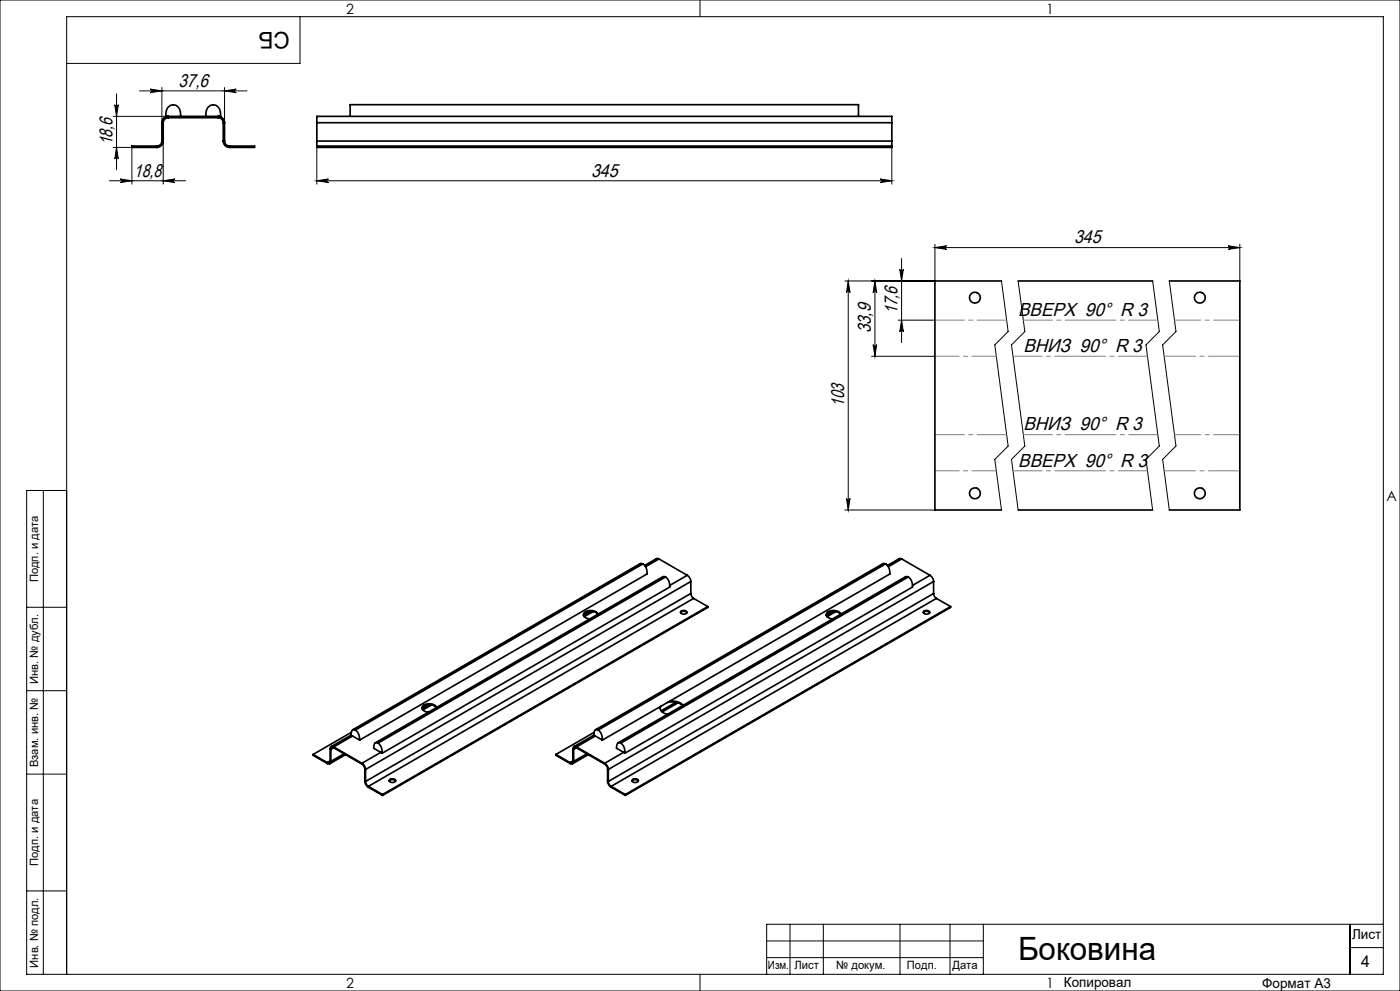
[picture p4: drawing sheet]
<svg xmlns="http://www.w3.org/2000/svg" width="420mm" height="297mm" viewBox="0 0 420 297" stroke-linecap="round" stroke-linejoin="round" font-family="sans-serif">
<g fill="none" stroke="#000" stroke-width=".3">
<path d="M0 0h420v297h-420zM90 5v14h-70M210 0v5M34 34.9h15.7M34.4 31.4a.54 .54 0 0 0 .6 .5 .54 .54 0 0 0 .5-.5l-.5 3.5zM35 28.1v22.8M41.8 27.2h32.3M45.1 26.7l3.5 .5-3.5 .6a.54 .54 0 0 0 .5-.6 .54 .54 0 0 0-.5-.5zM48.6 26.2v10.6M67.4 26.2v10.6M67.4 27.2l3.5-.5a.54 .54 0 0 0-.5 .5 .54 .54 0 0 0 .5 .6zM32.8 54.2h22.9"/>
<path d="M34 44.2h5.6M35 44.2l.5 3.5a.54 .54 0 0 0-.5-.5 .54 .54 0 0 0-.6 .5zM36.1 53.6l3.5 .6-3.5 .5a.54 .54 0 0 0 .5-.5 .54 .54 0 0 0-.5-.6zM39.6 43.8v11.4M49 54.2l3.5-.6a.54 .54 0 0 0-.5 .6 .54 .54 0 0 0 .5 .5zM49 42.3v12.9M95 54.2l3.5-.6a.54 .54 0 0 0-.5 .6 .54 .54 0 0 0 .5 .5zM95 44.2v11M95 54.2h172.5M264 53.6l3.5 .6-3.5 .5a.54 .54 0 0 0 .6-.5 .54 .54 0 0 0-.6-.6zM267.5 44.2v11M270.5 77.5v25.2"/>
<path d="M280.5 73.2v11h-27M280.5 74.2h91.4M280.5 74.2l3.5-.5a.54 .54 0 0 0-.5 .5 .54 .54 0 0 0 .5 .5zM368.4 73.7l3.5 .5-3.5 .5a.54 .54 0 0 0 .6-.5 .54 .54 0 0 0-.6-.5zM371.9 73.2v11M254.5 84.2l.5 3.5a.54 .54 0 0 0-.5-.5 .54 .54 0 0 0-.6 .5zM254.5 84.2v68.6M262.5 84.2v22.6M262.5 84.2l.5 3.5a.54 .54 0 0 0-.5-.5 .54 .54 0 0 0-.6 .5zM269.5 96h11M269.9 80.7a.54 .54 0 0 0 .6 .5 .54 .54 0 0 0 .5-.5l-.5 3.5zM270.5 96l.5 3.5a.54 .54 0 0 0-.5-.6 .54 .54 0 0 0-.6 .6z"/>
<path d="M300.4 84.2l2 15.2-4 4 4 30.3-4 4 2 15.1M305.4 84.2l2 15.2-4 4 4 30.3-4 4 2 15.1M345.8 84.2l2 15.2-4 4 4 30.3-4 4 2 15.1M350.8 84.2l2 15.2-4 4 4 30.3-4 4 2 15.1M261.5 106.8h19M261.9 103.3a.54 .54 0 0 0 .6 .5 .54 .54 0 0 0 .5-.5l-.5 3.5zM13 147v145M20 147h-12v145h407v-287h-395v287M253.5 152.8h27M253.9 149.3a.54 .54 0 0 0 .6 .6 .54 .54 0 0 0 .5-.6l-.5 3.5zM8 182h12M8 207h12"/>
<path d="M8 232h12M8 267h12M237 277v15M247 277v15M270 277v15M285 277v15M295 277v15M405 277v15M415 277h-185v15M210 292v5M230 287h65M230 282h65"/>
<path d="M405 284h10"/>
</g>
<path d="M302 96h-21.5M302 130.3h-21.5" fill="none" stroke="#808080" stroke-width=".3" stroke-dasharray="15.2 1.3 1.3 1.3" stroke-dashoffset="6.4"/>
<path d="M298.9 106.8h-18.4M298.9 141.1h-18.4" fill="none" stroke="#808080" stroke-width=".3" stroke-dasharray="15.2 1.3 1.3 1.3" stroke-dashoffset="7.9"/>
<path d="M347.3 96h-40.3M344.2 106.8h-40.3M347.3 130.3h-40.3M344.2 141.1h-40.3" fill="none" stroke="#808080" stroke-width=".3" stroke-dasharray="15.2 1.3 1.3 1.3" stroke-dashoffset="6.5"/>
<path d="M371.9 96h-19.6M371.9 130.3h-19.6" fill="none" stroke="#808080" stroke-width=".3" stroke-dasharray="15.2 1.3 1.3 1.3" stroke-dashoffset="7.3"/>
<path d="M371.9 106.8h-22.7M371.9 141.1h-22.7" fill="none" stroke="#808080" stroke-width=".3" stroke-dasharray="15.2 1.3 1.3 1.3" stroke-dashoffset="5.8"/>
<g fill="#000">
<path d="M34.4 31.4a.54 .54 0 0 0 .6 .5 .54 .54 0 0 0 .5-.5l-.5 3.5zM35 44.2l.5 3.5a.54 .54 0 0 0-.5-.5 .54 .54 0 0 0-.6 .5z"/>
<path d="M45.1 26.7l3.5 .5-3.5 .6a.54 .54 0 0 0 .5-.6 .54 .54 0 0 0-.5-.5zM67.4 27.2l3.5-.5a.54 .54 0 0 0-.5 .5 .54 .54 0 0 0 .5 .6z"/>
<path d="M36.1 53.6l3.5 .6-3.5 .5a.54 .54 0 0 0 .5-.5 .54 .54 0 0 0-.5-.6zM49 54.2l3.5-.6a.54 .54 0 0 0-.5 .6 .54 .54 0 0 0 .5 .5z"/>
<path d="M264 53.6l3.5 .6-3.5 .5a.54 .54 0 0 0 .6-.5 .54 .54 0 0 0-.6-.6zM95 54.2l3.5-.6a.54 .54 0 0 0-.5 .6 .54 .54 0 0 0 .5 .5z"/>
<path d="M280.5 74.2l3.5-.5a.54 .54 0 0 0-.5 .5 .54 .54 0 0 0 .5 .5zM368.4 73.7l3.5 .5-3.5 .5a.54 .54 0 0 0 .6-.5 .54 .54 0 0 0-.6-.5z"/>
<path d="M269.9 80.7a.54 .54 0 0 0 .6 .5 .54 .54 0 0 0 .5-.5l-.5 3.5zM270.5 96l.5 3.5a.54 .54 0 0 0-.5-.6 .54 .54 0 0 0-.6 .6zM262.5 84.2l.5 3.5a.54 .54 0 0 0-.5-.5 .54 .54 0 0 0-.6 .5zM261.9 103.3a.54 .54 0 0 0 .6 .5 .54 .54 0 0 0 .5-.5l-.5 3.5zM254.5 84.2l.5 3.5a.54 .54 0 0 0-.5-.5 .54 .54 0 0 0-.6 .5zM253.9 149.3a.54 .54 0 0 0 .6 .6 .54 .54 0 0 0 .5-.6l-.5 3.5z"/>
</g>
<g fill="none" stroke="#000" stroke-width=".5">
<path d="M48.6 36.8h.4M48.6 36.8v5.5M49 36.8v5.5M50.5 35.3a1.5 1.5 0 0 0-1.5 1.5M50.5 35.3v-.4a1.9 1.9 0 0 0-1.9 1.9M50.5 35.3h15M54.2 34.9a2.84 2.84 0 0 0-2.2-3.5 2.37 2.37 0 0 0-2.2 2.3l-.1 1.2h16.5a2.84 2.84 0 0 0-2.2-3.5 2.37 2.37 0 0 0-2.2 2.3l-.1 1.2M65.5 35.3v-.4a1.9 1.9 0 0 1 1.9 1.9M65.5 35.3a1.5 1.5 0 0 1 1.5 1.5M67 36.8h.4M67 36.8v5.5M67.4 36.8v5.5"/>
<path d="M95 36.8v-1.9h172.5v1.9M95 36.8h172.5M95 36.8v5.5M105 34.9v-3.5h152.5v3.5M267.5 36.8v5.5M47.1 43.8v.4M47.1 43.8h-7.5v.4h7.5M48.6 42.3a1.5 1.5 0 0 1-1.5 1.5M48.6 42.3h.4M49 42.3a1.9 1.9 0 0 1-1.9 1.9M67 42.3a1.9 1.9 0 0 0 1.9 1.9M67 42.3h.4"/>
<path d="M67.4 42.3a1.5 1.5 0 0 0 1.5 1.5M68.9 43.8v.4M68.9 43.8h7.5v.4h-7.5M95 42.3v1.5M95 42.3h172.5M95 43.8v.4h172.5v-.4M95 43.8h172.5M267.5 42.3v1.5M300.4 84.2h-19.9v68.6h19.9M305.4 84.2h40.4M350.8 84.2h21.1v68.6h-21.1M305.4 152.8h40.4"/>
<path d="M192.1 168.9l-86.3 49.8M192.1 168.9l.8 .1M192.9 169a3.2 3.2 0 0 1 1.2 3l-86.2 49.8M192.9 169l-86.3 49.8M197.7 167.5l-.8-.1-3.5 2.1M197.7 167.5l8.5 4.9M197.7 167.5l-4 2.3M198.9 172.8l-86.3 49.8M198.9 172.9h.8M199.7 172.9a3.2 3.2 0 0 1 1.2 3l-86.2 49.8M199.7 172.9l-86.3 49.8M206.2 172.4a2.38 2.38 0 0 1 1 1.9"/>
<path d="M206.2 172.4l-5.3 3.1M207.2 177.9l.3 .8 .6 .6M207.2 174.3l-97.5 56.3M207.2 177.9l-97.5 56.3M207.2 174.3v3.6M208.1 179.3l-97.6 56.4M208.1 179.3l4.2 2.5M264.9 168.9l-86.3 49.8M264.9 168.9l.8 .1M265.7 169a3.2 3.2 0 0 1 1.3 3l-86.3 49.8M265.7 169l-86.3 49.8M270.5 167.5l-.7-.1-3.6 2.1"/>
<path d="M270.5 167.5l8.5 4.9M270.5 167.5l-4 2.3M271.7 172.8l-86.3 49.8M271.7 172.9h.8M272.5 172.9a3.2 3.2 0 0 1 1.3 3l-86.3 49.8M272.5 172.9l-86.3 49.8M279 172.4a2.38 2.38 0 0 1 1.1 1.9M279 172.4l-5.3 3.1M280.1 177.9l.2 .8 .6 .6M280.1 174.3l-97.6 56.3M280.1 177.9l-97.6 56.3M280.1 174.3v3.6"/>
<path d="M280.9 179.3l-97.6 56.4M280.9 179.3l4.3 2.5M177.2 183.2l-2.1 1.2M177.9 183.3l-2.6 1.5M179.3 184.1a2.78 2.78 0 0 0-4.3 .3M179.4 184.1a2.74 2.74 0 0 0-4.3-.2 1.47 1.47 0 0 0 1.9 1.6M204.2 183.6a1.26 1.26 0 0 1 1.9 0M204.2 183.3a1.01 1.01 0 0 1 1.1-.4 1.01 1.01 0 0 1 .7 .8 1.01 1.01 0 0 1-1 .4 1.01 1.01 0 0 1-.8-.8zM212.3 181.8l-97.5 56.3M212.3 181.8v.3l-97.5 56.3M250 183.2l-2.1 1.2M250.8 183.3l-2.7 1.5"/>
<path d="M252.2 184.1a2.78 2.78 0 0 0-4.3 .3M252.2 184.1a2.74 2.74 0 0 0-4.3-.2 1.47 1.47 0 0 0 1.9 1.6M277 183.6a1.26 1.26 0 0 1 1.9 0M277.1 183.3a1.01 1.01 0 0 1 1-.4 1.01 1.01 0 0 1 .8 .8 1.01 1.01 0 0 1-1.1 .4 1.01 1.01 0 0 1-.7-.8zM285.2 181.8l-97.6 56.3M285.2 181.8v.3l-97.6 56.3M105.4 219.5l-11.5 6.6M106.6 218.8a3.2 3.2 0 0 1 1.3 3M106.6 218.8l-.5-.2a1.31 1.31 0 0 0-.8 1.7l2.6 1.5M128.7 211.2l-2.1 1.2M129.5 211.2l-2.7 1.6M130.9 212.1a2.78 2.78 0 0 0-4.3 .2"/>
<path d="M131 212a2.74 2.74 0 0 0-4.3-.1 1.47 1.47 0 0 0 1.8 1.5M178.2 219.5l-11.4 6.6M179.4 218.8a3.2 3.2 0 0 1 1.3 3M179.4 218.8l-.5-.2a1.31 1.31 0 0 0-.7 1.7M198.1 211.8a2.07 2.07 0 0 0 2.1 2.3M198.3 211.7l-.3 .6M200.3 210.5a5.2 5.2 0 0 1 4.5 1M200.9 210.1a4.7 4.7 0 0 1 4 1.3M202.8 210.5l-4.5 2.5M203.4 210.6l-4.7 2.8M93.9 226.1l4.3 2.5M93.9 226.1v.3l4.3 2.4"/>
<path d="M98.2 228.6v.2M99 228.1a.52 .52 0 0 1-.2 .5 .52 .52 0 0 1-.6 0M99 224.5l.3 .1M99 228.1l.3 .1M99 224.5v3.6M99 228.1l-.8 .5M99.3 228.2a.66 .66 0 0 1-.4 .7 .66 .66 0 0 1-.7-.1M99.3 224.6v3.6M100.1 223.8a.65 .65 0 0 0-.8 0 .65 .65 0 0 0-.3 .7M100.1 224.1a.52 .52 0 0 0-.6 0 .52 .52 0 0 0-.2 .5M100.1 223.8l8.5 4.9M100.1 224.1l8.5 4.9"/>
<path d="M100.1 223.8v.3M100.1 224.1l-.8 .5M103.2 225.9l-3.9 2.3M103.7 226.2l-4.8 2.7M105.3 220.3l-6 3.5M105.8 220.6l-5.7 3.2M108.6 228.7a2.38 2.38 0 0 1 1.1 1.9M108.6 229l.6 .6 .2 .9M108.6 228.7v.3M109.4 234.1a2.38 2.38 0 0 0 1.1 1.8M109.4 230.5l.3 .1M109.4 234.1l.3 .1"/>
<path d="M109.4 230.5v3.6M109.7 234.2l.2 .8 .6 .7M109.7 230.6v3.6M110.5 235.7l4.3 2.4M110.5 235.9l4.3 2.5M110.5 235.7v.2M113.4 222.7a3.2 3.2 0 0 1 1.3 3M113.4 222.7l-.5-.1a1.31 1.31 0 0 0-.8 1.7l2.6 1.4M114.2 225.5l-5.6 3.2M114.8 238.1v.3M116.8 234.1a1.26 1.26 0 0 1 1.9 0M116.8 233.7a1.01 1.01 0 0 1 1.1-.4 1.01 1.01 0 0 1 .7 .9 1.01 1.01 0 0 1-1 .4 1.01 1.01 0 0 1-.8-.9z"/>
<path d="M166.8 226.1l4.2 2.5M166.8 226.1v.3l4.2 2.4M171 228.6v.2M171.9 228.1a.52 .52 0 0 1-.3 .5 .52 .52 0 0 1-.6 0M171.9 224.5l.2 .1M171.9 228.1l.2 .1M171.9 224.5v3.6M171.9 228.1l-.9 .5M172.1 228.2a.66 .66 0 0 1-.3 .7 .66 .66 0 0 1-.8-.1M172.1 224.6v3.6M172.9 224.1a.52 .52 0 0 0-.6 0 .52 .52 0 0 0-.2 .5M172.9 223.8a.65 .65 0 0 0-.7 0 .65 .65 0 0 0-.3 .7"/>
<path d="M172.9 223.8l8.5 4.9M172.9 224.1l8.5 4.9M172.9 223.8v.3M172.9 224.1l-.8 .5M176 225.9l-3.9 2.3M176.5 226.2l-4.7 2.7M178.2 220.3l2.5 1.5M178.2 220.3l-6 3.5M178.6 220.6l-5.7 3.2M181.4 228.7a2.38 2.38 0 0 1 1.1 1.9M181.4 229l.6 .6 .3 .9M181.4 228.7v.3"/>
<path d="M182.3 234.1a2.38 2.38 0 0 0 1 1.8M182.3 230.5l.2 .1M182.3 234.1l.2 .1M182.3 230.5v3.6M182.5 234.2l.2 .8 .6 .7M182.5 230.6v3.6M183.3 235.7l4.3 2.4M183.3 235.9l4.3 2.5M183.3 235.7v.2M186.2 222.7a3.2 3.2 0 0 1 1.3 3M186.2 222.7l-.5-.1a1.31 1.31 0 0 0-.7 1.7l2.5 1.4M187.1 225.5l-5.7 3.2"/>
<path d="M187.6 238.1v.3M189.6 234.1a1.26 1.26 0 0 1 1.9 0M189.7 233.7a1.01 1.01 0 0 1 1-.4 1.01 1.01 0 0 1 .8 .9 1.01 1.01 0 0 1-1.1 .4 1.01 1.01 0 0 1-.7-.9z"/>
<circle cx="292.5" cy="89.2" r="1.63"/>
<circle cx="359.9" cy="89.2" r="1.63"/>
<circle cx="292.5" cy="147.8" r="1.63"/>
<circle cx="359.9" cy="147.8" r="1.63"/>
</g>
<text font-size="9.6" x="305.4" y="287.8">Боковина</text>
<text font-size="6.9" x="86.9" y="9.4" transform="rotate(-180 86.9 9.4)">СБ</text>
<g font-size="5.6">
<text x="53.5" y="26">37,6</text>
<text x="33.7" y="43.6" transform="rotate(-90 33.7 43.6)">18,6</text>
<text x="40.2" y="52.9">18,8</text>
<text x="177.3" y="52.9">345</text>
<text x="322.2" y="73">345</text>
<text x="269.2" y="94.2" transform="rotate(-90 269.2 94.2)">17,6</text>
<text x="305.5" y="94.7">ВВЕРХ 90° R 3</text>
<text x="261.2" y="99.9" transform="rotate(-90 261.2 99.9)">33,9</text>
<text x="307" y="105.6">ВНИЗ 90° R 3</text>
<text x="253.2" y="122" transform="rotate(-90 253.2 122)">103</text>
<text x="307" y="129">ВНИЗ 90° R 3</text>
<text x="305.5" y="139.9">ВВЕРХ 90° R 3</text>
</g>
<text font-size="4.8" x="408.3" y="289.7">4</text>
<g font-size="4.2">
<text x="103.8" y="4.2">2</text>
<text x="313.8" y="4.2">1</text>
<text x="415.9" y="150.2">A</text>
<text x="103.8" y="296.2">2</text>
<text x="313.8" y="296.2">1</text>
</g>
<g font-size="4.1">
<text x="405.6" y="281.5">Лист</text>
<text x="319.2" y="295.9">Копировал</text>
<text x="378.7" y="296">Формат А3</text>
</g>
<g font-size="3.4">
<text x="11.4" y="174.5" transform="rotate(-90 11.4 174.5)">Подп. и дата</text>
<text x="11.4" y="205" transform="rotate(-90 11.4 205)">Инв. № дубл.</text>
<text x="11.4" y="229.9" transform="rotate(-90 11.4 229.9)">Взам. инв. №</text>
<text x="11.4" y="259.5" transform="rotate(-90 11.4 259.5)">Подп. и дата</text>
<text x="11.4" y="290" transform="rotate(-90 11.4 290)">Инв. № подл.</text>
<text x="230.4" y="290.4">Изм.</text>
<text x="238.3" y="290.4">Лист</text>
<text x="250.9" y="290.4">№ докум.</text>
<text x="272.1" y="290.4">Подп.</text>
<text x="285.7" y="290.5">Дата</text>
</g>
</svg>
